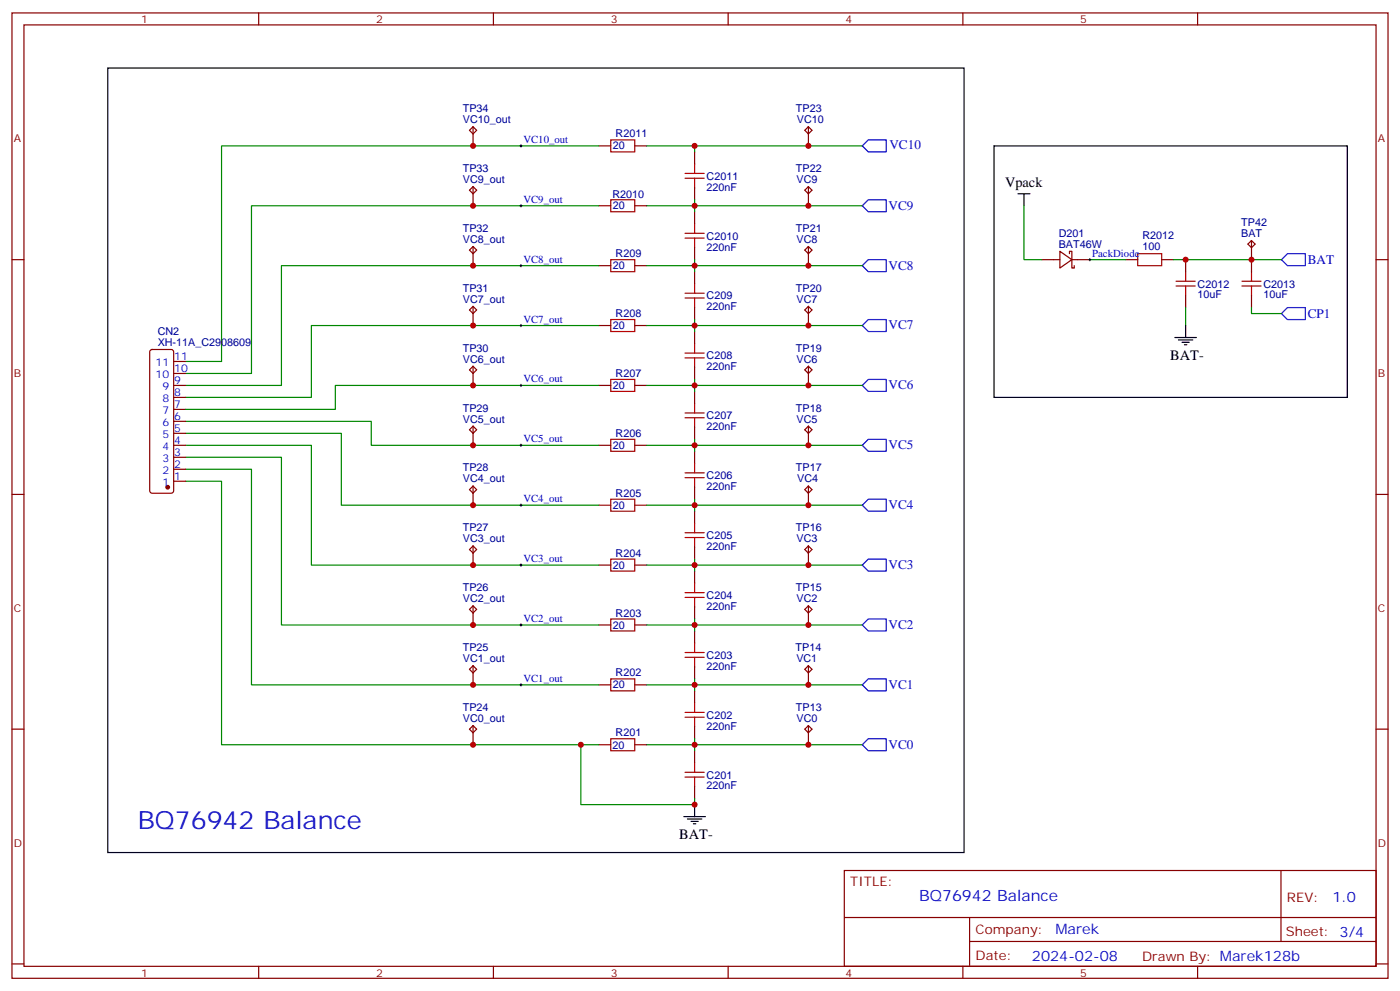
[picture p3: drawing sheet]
<svg xmlns="http://www.w3.org/2000/svg" width="412mm" height="292mm" viewBox="0 0 412 292" stroke-linecap="round" stroke-linejoin="round" font-family="sans-serif">
<g fill="none" stroke="#870000" stroke-width=".35">
<path d="M3.5 3.8h405.4v284.3h-405.4zM7.1 7.3h398.2v277.3h-398.2zM76.2 3.8v3.5M145.3 3.8v3.5M214.5 3.8v3.5M283.6 3.8v3.5M352.8 3.8v3.5M138.3 38.4l1-1.1 1.1 1.1-1.1 1zM139.3 37.3v5.7M238.1 37.3v5.7M238.1 37.3l1.1 1.1-1.1 1-1-1zM138.3 56l1-1 1.1 1-1.1 1.1z"/>
<path d="M139.3 55v5.6M176.4 43h3.5M187 43h3.5M204.6 44.7v3.6M204.6 55.3v3.5M238.1 55v5.6M238.1 55l1.1 1-1.1 1.1-1-1.1zM3.5 76.5h3.6M138.3 73.7l1-1.1 1.1 1.1-1.1 1zM139.3 72.6v5.6M176.4 60.6h3.5M176.4 78.2h3.5"/>
<path d="M187 60.6h3.5M187 78.2h3.5M204.6 62.4v3.5M204.6 73v3.5M238.1 72.6v5.6M238.1 72.6l1.1 1.1-1.1 1-1-1zM306.9 76.5h5.3M312.2 74l3.5 2.5-3.5 2.5zM315 74.7v-.7h.7v5h.7v-.8M315.7 76.5h5.3M331.6 76.5h3.5M342.2 76.5h3.5"/>
<path d="M349.2 76.5v3.5M367.6 71.9l1.1-1.1 1 1.1-1 1.1zM368.7 70.8v9.2M405.3 76.5h3.6M138.3 91.3l1-1.1 1.1 1.1-1.1 1.1zM139.3 90.2v5.7M176.4 95.9h3.5M187 95.9h3.5M204.6 80v3.5M204.6 90.6v3.5M204.6 97.6v3.6M238.1 90.2v5.7"/>
<path d="M238.1 90.2l1.1 1.1-1.1 1.1-1-1.1zM349.2 87.1v3.5M368.7 87.1v3.5M44.3 103.1l.5-.2h5.6l.5 .2 .3 .5v41l-.3 .5-.5 .2h-5.6l-.5-.3-.2-.4v-41zM51.2 113.5h3.5M51.2 117.1h3.5M51.2 110h3.5M51.2 106.5h3.5M138.3 108.9l1-1 1.1 1-1.1 1.1zM139.3 107.9v5.6M176.4 113.5h3.5M187 113.5h3.5"/>
<path d="M204.6 108.2v3.6M204.6 115.3v3.5M238.1 107.9v5.6M238.1 107.9l1.1 1-1.1 1.1-1-1.1zM51.2 131.2h3.5M51.2 138.2h3.5M51.2 134.7h3.5M51.2 127.6h3.5M51.2 124.1h3.5M51.2 120.6h3.5M138.3 126.6l1-1.1 1.1 1.1-1.1 1zM139.3 125.5v5.7"/>
<path d="M176.4 131.2h3.5M187 131.2h3.5M204.6 125.9v3.5M204.6 132.9v3.6M238.1 125.5v5.7M238.1 125.5l1.1 1.1-1.1 1-1-1zM3.5 145.6h3.6M51.2 141.7h3.5M138.3 144.2l1-1 1.1 1-1.1 1.1zM139.3 143.2v5.6M176.4 148.8h3.5M187 148.8h3.5"/>
<path d="M204.6 143.5v3.5M204.6 150.6v3.5M238.1 143.2v5.6M238.1 143.2l1.1 1-1.1 1.1-1-1.1zM405.3 145.6h3.6M138.3 179.5l1-1.1 1.1 1.1-1.1 1.1zM138.3 161.9l1-1.1 1.1 1.1-1.1 1zM139.3 160.8v5.6M139.3 178.4v5.7M176.4 166.4h3.5M187 166.4h3.5M204.6 161.1v3.6"/>
<path d="M204.6 168.2v3.5M204.6 178.8v3.5M238.1 160.8v5.6M238.1 178.4v5.7M238.1 178.4l1.1 1.1-1.1 1.1-1-1.1zM238.1 160.8l1.1 1.1-1.1 1-1-1zM138.3 197.1l1-1 1.1 1-1.1 1.1zM139.3 196.1v5.6M176.4 184.1h3.5M187 184.1h3.5M204.6 185.8v3.6M204.6 196.4v3.6"/>
<path d="M238.1 196.1v5.6M238.1 196.1l1.1 1-1.1 1.1-1-1.1zM3.5 214.8h3.6M138.3 214.8l1-1.1 1.1 1.1-1.1 1zM139.3 213.7v5.7M176.4 201.7h3.5M176.4 219.4h3.5M187 201.7h3.5M187 219.4h3.5M204.6 203.5v3.5M204.6 214.1v3.5M238.1 213.7l1.1 1.1-1.1 1-1-1z"/>
<path d="M238.1 213.7v5.7M405.3 214.8h3.6M204.6 221.1v3.5M204.6 231.7v3.5M248.7 256.4h156.6v28.2h-156.6zM377.3 256.4v20.9M248.7 270.2h156.5M285.6 277.3h119.6M285.6 270.2v14.2M3.5 283.9h3.6M76.2 284.6v3.5M145.3 284.6v3.5"/>
<path d="M214.5 284.6v3.5M283.6 284.6v3.5M352.8 284.6v3.5M405.3 283.9h3.6"/>
</g>
<g fill="none" stroke="#a10000" stroke-width=".35">
<path d="M179.9 41.2h7.1v3.5h-7.1zM179.9 58.8h7.1v3.6h-7.1zM201.8 51.1h5.6M201.8 52.5h5.6M204.6 48.3v2.8M204.6 52.5v2.8M179.9 76.5h7.1v3.5h-7.1zM201.8 68.7h5.6M201.8 70.1h5.6M204.6 65.9v2.8M204.6 70.1v2.9M335.1 74.7h7.1v3.5h-7.1z"/>
<path d="M179.9 94.1h7.1v3.5h-7.1zM201.8 86.4h5.6M201.8 87.8h5.6M204.6 83.5v2.9M204.6 87.8v2.8M346.4 84.2h5.7M346.4 82.8h5.7M349.2 80v2.8M349.2 84.2v2.9M365.8 84.2h5.7M365.8 82.8h5.7M368.7 80v2.8"/>
<path d="M368.7 84.2v2.9M179.9 111.8h7.1v3.5h-7.1zM201.8 104h5.6M201.8 105.4h5.6M204.6 101.2v2.8M204.6 105.4v2.8M204.6 118.8v2.8M179.9 129.4h7.1v3.5h-7.1zM201.8 139.3h5.6M201.8 121.6h5.6M201.8 123h5.6M204.6 123v2.9"/>
<path d="M204.6 136.5v2.8M179.9 147h7.1v3.6h-7.1zM201.8 140.7h5.6M201.8 156.9h5.6M201.8 158.3h5.6M204.6 140.7v2.8M204.6 154.1v2.8M204.6 158.3v2.8M179.9 164.7h7.1v3.5h-7.1zM201.8 174.6h5.6M201.8 176h5.6M204.6 171.7v2.9"/>
<path d="M204.6 176v2.8M179.9 182.3h7.1v3.5h-7.1zM179.9 200h7.1v3.5h-7.1zM201.8 192.2h5.6M201.8 193.6h5.6M204.6 189.4v2.8M204.6 193.6v2.8M179.9 217.6h7.1v3.5h-7.1zM201.8 209.8h5.6M201.8 211.2h5.6M204.6 207v2.8M204.6 211.2v2.9"/>
<path d="M201.8 227.5h5.6M201.8 228.9h5.6M204.6 224.6v2.9M204.6 228.9v2.8"/>
</g>
<g fill="none" stroke="#00f" stroke-width=".35">
<path d="M255.8 58.8h5.3v3.6h-5.3l-1.8-1.8zM255.8 41.2h5.3v3.5h-5.3l-1.8-1.7zM255.8 76.5h5.3v3.5h-5.3l-1.8-1.8zM377.5 76.5l1.7-1.8h5.3v3.5h-5.3zM255.8 94.1h5.3v3.5h-5.3l-1.8-1.7zM377.5 92.4l1.7-1.8h5.3v3.5h-5.3zM255.8 111.8h5.3v3.5h-5.3l-1.8-1.8zM255.8 129.4h5.3v3.5h-5.3l-1.8-1.7zM255.8 147h5.3v3.6h-5.3l-1.8-1.8zM255.8 164.7h5.3v3.5h-5.3l-1.8-1.8zM255.8 182.3h5.3v3.5h-5.3l-1.8-1.7zM255.8 200h5.3v3.5h-5.3l-1.8-1.8z"/>
<path d="M255.8 217.6h5.3v3.5h-5.3l-1.8-1.7z"/>
</g>
<g fill="none" stroke="#008700" stroke-width=".35">
<path d="M176.4 43h-111.1v63.5h-10.6M190.5 43h14.1v1.7M204.6 58.8v3.6M204.6 43h49.4M176.4 60.6h-102.3v49.4h-19.4M176.4 78.2h-93.5v35.3h-28.2M190.5 78.2h63.5M190.5 60.6h63.5M204.6 76.5v3.5M301.6 60.6v15.9h5.3M321 76.5h10.6M345.7 76.5h31.8"/>
<path d="M176.4 95.9h-84.7v21.2h-37M190.5 95.9h63.5M204.6 94.1v3.5M349.2 90.6v5.3M368.7 90.6v1.8h8.8M176.4 113.5h-77.6v7.1h-44.1M190.5 113.5h63.5M204.6 111.8v3.5M54.7 138.2h19.4v63.5h102.3M54.7 134.7h28.2v49.4h93.5M54.7 131.2h37v35.2h84.7M54.7 127.6h45.8v21.2h75.9"/>
<path d="M54.7 124.1h54.7v7.1h67M190.5 131.2h63.5M204.6 129.4v3.5M54.7 141.7h10.6v77.7h111.1M190.5 148.8h63.5M204.6 147v3.6M190.5 166.4h63.5M204.6 164.7v3.5M190.5 184.1h63.5M204.6 182.3v3.5M204.6 200v3.5M171.1 219.4v17.6h33.5v-1.8"/>
<path d="M190.5 201.7h63.5M190.5 219.4h63.5M204.6 217.6v3.5"/>
</g>
<circle cx="49.4" cy="143.5" r=".53" fill="#870000" stroke="#870000" stroke-width=".35"/>
<g fill="none" stroke="#000" stroke-width=".29">
<path d="M153.1 43h.7M153.5 42.6v.7M153.1 78.2h.7M153.1 60.6h.7M153.5 60.3v.7M153.5 77.9v.7M320.7 76.5h.7M321 76.1v.7M153.1 95.9h.7M153.5 95.5v.7M153.1 113.5h.7M153.5 113.2v.7"/>
<path d="M153.1 131.2h.7M153.5 130.8v.7M153.1 148.8h.7M153.5 148.4v.8M153.1 166.4h.7M153.5 166.1v.7M153.1 184.1h.7M153.5 183.7v.7M153.1 201.7h.7M153.5 201.4v.7"/>
</g>
<g fill="none" stroke="#000" stroke-width=".35">
<path d="M31.7 20h252.3v231.1h-252.3zM292.8 43h104.1v74.1h-104.1zM299.9 57.1h3.5M301.6 57.1v3.5M346.1 99.4h6.3M349.2 95.9v3.5M347.1 100.1h4.3M348.2 100.8h2.1M348.9 101.5h.7M204.6 237v3.5M201.4 240.5h6.4M202.5 241.2h4.2"/>
<path d="M203.6 241.9h2.1M204.3 242.6h.7"/>
</g>
<g fill="#c00">
<circle cx="204.6" cy="201.7" r=".88"/>
<circle cx="204.6" cy="184.1" r=".88"/>
<circle cx="204.6" cy="166.4" r=".88"/>
<circle cx="204.6" cy="148.8" r=".88"/>
<circle cx="204.6" cy="131.2" r=".88"/>
<circle cx="204.6" cy="113.5" r=".88"/>
<circle cx="204.6" cy="95.9" r=".88"/>
<circle cx="204.6" cy="78.2" r=".88"/>
<circle cx="204.6" cy="60.6" r=".88"/>
<circle cx="171.1" cy="219.4" r=".88"/>
<circle cx="204.6" cy="219.4" r=".88"/>
<circle cx="204.6" cy="43" r=".88"/>
<circle cx="139.3" cy="219.4" r=".88"/>
<circle cx="139.3" cy="201.7" r=".88"/>
<circle cx="139.3" cy="184.1" r=".88"/>
<circle cx="139.3" cy="166.4" r=".88"/>
<circle cx="139.3" cy="148.8" r=".88"/>
<circle cx="139.3" cy="131.2" r=".88"/>
<circle cx="139.3" cy="113.5" r=".88"/>
<circle cx="139.3" cy="95.9" r=".88"/>
<circle cx="139.3" cy="78.2" r=".88"/>
<circle cx="139.3" cy="60.6" r=".88"/>
<circle cx="139.3" cy="43" r=".88"/>
<circle cx="238.1" cy="43" r=".88"/>
<circle cx="238.1" cy="60.6" r=".88"/>
<circle cx="238.1" cy="78.2" r=".88"/>
<circle cx="238.1" cy="95.9" r=".88"/>
<circle cx="238.1" cy="113.5" r=".88"/>
<circle cx="238.1" cy="131.2" r=".88"/>
<circle cx="238.1" cy="148.8" r=".88"/>
<circle cx="238.1" cy="166.4" r=".88"/>
<circle cx="238.1" cy="184.1" r=".88"/>
<circle cx="238.1" cy="201.7" r=".88"/>
<circle cx="238.1" cy="219.4" r=".88"/>
<circle cx="349.3" cy="76.5" r=".88"/>
<circle cx="368.7" cy="76.5" r=".88"/>
<circle cx="204.6" cy="237" r=".88"/>
</g>
<text font-size="7.4" fill="#00f" x="40.6" y="244.1">BQ76942 Balance</text>
<text font-size="4.6" fill="#00f" x="270.8" y="265.4">BQ76942 Balance</text>
<g font-size="4.2">
<text x="296" y="55">Vpack</text>
<text x="344.7" y="106.1">BAT-</text>
<text x="200.1" y="247.3">BAT-</text>
</g>
<g font-size="4.2" fill="#00f">
<text x="392.5" y="265.7">1.0</text>
<text x="310.9" y="275.2">Marek</text>
<text x="304" y="283">2024-02-08</text>
</g>
<g font-size="3.9" fill="#00f">
<text x="262" y="44">VC10</text>
<text x="261.8" y="61.8">VC9</text>
<text x="385.2" y="77.7">BAT</text>
<text x="261.8" y="79.4">VC8</text>
<text x="385.2" y="93.7">CP1</text>
<text x="261.8" y="97">VC7</text>
<text x="261.8" y="114.7">VC6</text>
<text x="261.8" y="132.3">VC5</text>
<text x="261.8" y="150">VC4</text>
<text x="261.8" y="167.6">VC3</text>
<text x="261.8" y="185.2">VC2</text>
<text x="261.8" y="202.9">VC1</text>
<text x="261.8" y="220.6">VC0</text>
</g>
<g font-size="3.9" fill="#800">
<text x="250.5" y="261">TITLE:</text>
<text x="379.1" y="265.7">REV:</text>
<text x="287.4" y="275.2">Company:</text>
<text x="378.7" y="275.8">Sheet: 3/4</text>
<text x="287.4" y="282.9">Date:</text>
<text x="336.4" y="282.9">Drawn By: Marek128b</text>
</g>
<g font-size="3.2" fill="#800">
<text x="41.6" y="6.8">1</text>
<text x="110.8" y="6.8">2</text>
<text x="179.9" y="6.8">3</text>
<text x="249.1" y="6.8">4</text>
<text x="318.2" y="6.8">5</text>
<text x="4.1" y="41.9">A</text>
<text x="405.9" y="41.9">A</text>
<text x="4.1" y="111.1">B</text>
<text x="405.9" y="111.1">B</text>
<text x="4.1" y="180.2">C</text>
<text x="405.9" y="180.2">C</text>
<text x="4.1" y="249.3">D</text>
<text x="405.9" y="249.3">D</text>
<text x="41.6" y="287.6">1</text>
<text x="110.8" y="287.6">2</text>
<text x="179.9" y="287.6">3</text>
<text x="249.1" y="287.6">4</text>
<text x="318.2" y="287.6">5</text>
</g>
<g font-size="3.2" fill="#000080">
<text x="136.3" y="33">TP34</text>
<text x="234.5" y="33">TP23</text>
<text x="136.3" y="36.3">VC10_out</text>
<text x="181.3" y="40.5">R2011</text>
<text x="234.7" y="36.3">VC10</text>
<text x="180.6" y="44">20</text>
<text x="136.3" y="53.9">VC9_out</text>
<text x="136.3" y="50.7">TP33</text>
<text x="208.1" y="52.9">C2011</text>
<text x="234.5" y="50.7">TP22</text>
<text x="234.7" y="53.9">VC9</text>
<text x="180.4" y="58.2">R2010</text>
<text x="208.1" y="56.1">220nF</text>
<text x="180.6" y="61.7">20</text>
<text x="136.3" y="71.5">VC8_out</text>
<text x="136.3" y="68.3">TP32</text>
<text x="208.1" y="70.6">C2010</text>
<text x="234.5" y="68.3">TP21</text>
<text x="234.7" y="71.5">VC8</text>
<text x="311.9" y="69.8">D201</text>
<text x="336.6" y="70.5">R2012</text>
<text x="365.6" y="69.8">BAT</text>
<text x="365.6" y="66.6">TP42</text>
<text x="181.3" y="75.8">R209</text>
<text x="208.1" y="73.8">220nF</text>
<text x="311.9" y="73">BAT46W</text>
<text x="336.6" y="73.7">100</text>
<text x="180.6" y="79.3">20</text>
<text x="136.3" y="89.2">VC7_out</text>
<text x="136.3" y="86">TP31</text>
<text x="208.1" y="88.2">C209</text>
<text x="234.5" y="86">TP20</text>
<text x="234.7" y="89.2">VC7</text>
<text x="352.8" y="87.8">10uF</text>
<text x="352.8" y="84.7">C2012</text>
<text x="372.2" y="87.8">10uF</text>
<text x="372.2" y="84.7">C2013</text>
<text x="181.3" y="93.4">R208</text>
<text x="208.1" y="91.4">220nF</text>
<text x="46.4" y="101.9">XH-11A_C2908609</text>
<text x="46.4" y="98.7">CN2</text>
<text x="180.6" y="96.9">20</text>
<text x="136.3" y="106.8">VC6_out</text>
<text x="136.3" y="103.6">TP30</text>
<text x="208.1" y="105.8">C208</text>
<text x="234.5" y="103.6">TP19</text>
<text x="234.7" y="106.8">VC6</text>
<text x="181.3" y="111.1">R207</text>
<text x="208.1" y="109.1">220nF</text>
<text x="180.6" y="114.6">20</text>
<text x="136.3" y="124.5">VC5_out</text>
<text x="136.3" y="121.2">TP29</text>
<text x="208.1" y="123.5">C207</text>
<text x="234.5" y="121.2">TP18</text>
<text x="234.7" y="124.5">VC5</text>
<text x="181.3" y="128.7">R206</text>
<text x="208.1" y="126.7">220nF</text>
<text x="180.6" y="132.2">20</text>
<text x="136.3" y="142.1">VC4_out</text>
<text x="136.3" y="138.9">TP28</text>
<text x="208.1" y="141.1">C206</text>
<text x="234.5" y="138.9">TP17</text>
<text x="234.9" y="142.1">VC4</text>
<text x="180.6" y="149.9">20</text>
<text x="181.3" y="146.3">R205</text>
<text x="208.1" y="144.3">220nF</text>
<text x="136.3" y="159.7">VC3_out</text>
<text x="136.3" y="156.5">TP27</text>
<text x="208.1" y="162">220nF</text>
<text x="208.1" y="158.8">C205</text>
<text x="234.5" y="156.5">TP16</text>
<text x="234.7" y="159.7">VC3</text>
<text x="180.6" y="167.5">20</text>
<text x="181.3" y="164">R204</text>
<text x="136.3" y="177.4">VC2_out</text>
<text x="136.3" y="174.2">TP26</text>
<text x="208.1" y="179.6">220nF</text>
<text x="208.1" y="176.4">C204</text>
<text x="234.5" y="174.2">TP15</text>
<text x="234.7" y="177.4">VC2</text>
<text x="180.6" y="185.1">20</text>
<text x="181.3" y="181.6">R203</text>
<text x="136.3" y="191.8">TP25</text>
<text x="234.4" y="191.8">TP14</text>
<text x="136.3" y="195">VC1_out</text>
<text x="208.1" y="197.3">220nF</text>
<text x="208.1" y="194">C203</text>
<text x="234.6" y="195">VC1</text>
<text x="180.6" y="202.8">20</text>
<text x="181.3" y="199.2">R202</text>
<text x="136.3" y="209.4">TP24</text>
<text x="234.5" y="209.4">TP13</text>
<text x="136.3" y="212.7">VC0_out</text>
<text x="208.1" y="214.9">220nF</text>
<text x="208.1" y="211.7">C202</text>
<text x="234.7" y="212.7">VC0</text>
<text x="180.4" y="220.5">20</text>
<text x="181.3" y="216.9">R201</text>
<text x="208.1" y="232.5">220nF</text>
<text x="208.1" y="229.3">C201</text>
</g>
<g font-size="3.2" fill="#00f">
<text x="154.2" y="42.1">VC10_out</text>
<text x="154.2" y="59.7">VC9_out</text>
<text x="154.2" y="77.4">VC8_out</text>
<text x="321.7" y="75.6">PackDiode</text>
<text x="154.2" y="95">VC7_out</text>
<text x="45.8" y="107.9">11</text>
<text x="51.3" y="106.1">11</text>
<text x="45.8" y="111.4">10</text>
<text x="51.3" y="113.2">9</text>
<text x="51.3" y="109.6">10</text>
<text x="154.2" y="112.6">VC6_out</text>
<text x="47.8" y="118.5">8</text>
<text x="47.8" y="114.9">9</text>
<text x="51.3" y="116.7">8</text>
<text x="47.8" y="125.5">6</text>
<text x="47.8" y="122">7</text>
<text x="51.3" y="123.8">6</text>
<text x="51.3" y="120.2">7</text>
<text x="47.8" y="129">5</text>
<text x="51.3" y="130.8">4</text>
<text x="51.3" y="127.3">5</text>
<text x="154.2" y="130.3">VC5_out</text>
<text x="47.8" y="136.1">3</text>
<text x="47.8" y="132.6">4</text>
<text x="51.3" y="137.9">2</text>
<text x="51.3" y="134.3">3</text>
<text x="47.8" y="143.2">1</text>
<text x="47.8" y="139.6">2</text>
<text x="51.3" y="141.4">1</text>
<text x="154.2" y="147.9">VC4_out</text>
<text x="154.2" y="165.6">VC3_out</text>
<text x="154.2" y="183.2">VC2_out</text>
<text x="154.2" y="200.8">VC1_out</text>
</g>
</svg>
